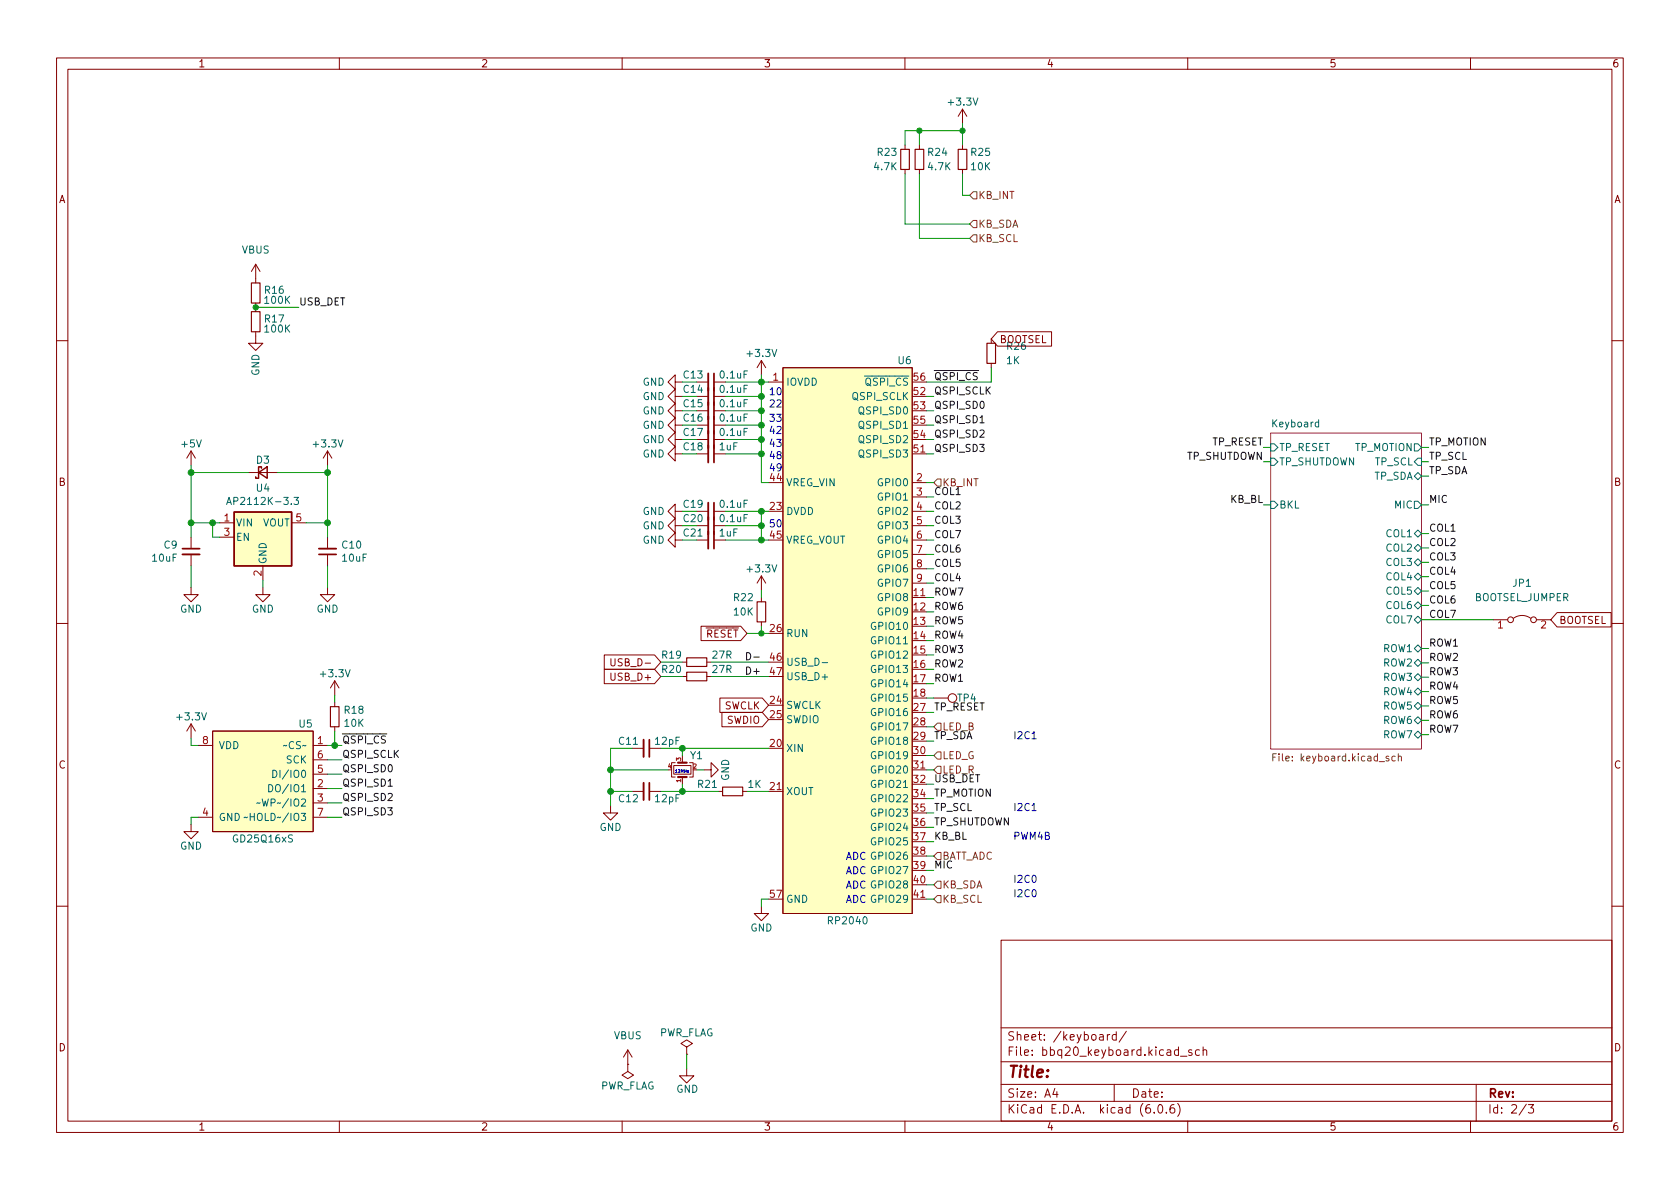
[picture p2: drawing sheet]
<svg xmlns="http://www.w3.org/2000/svg" width="297mm" height="210mm" viewBox="0 0 297 210" stroke-linecap="round" stroke-linejoin="round" font-family="sans-serif">
<g fill="none" stroke="#840000" stroke-width=".18">
<path d="M10 10.2h277v190.1h-277zM12 12.2h273v186.1h-273zM60 10.2v2M110 10.2v2M160 10.2v2M170.2 19.3l-.8 1.3M170.2 19.3v2.5M170.2 19.3l.7 1.3M210 10.2v2M260 10.2v2M160 25.6v.8M160 30v.7"/>
<path d="M162.6 25.6v.8M162.6 30v.7M170.2 25.6v.8M170.2 30v.7M45.2 58.7v2h1.3l-1.3 1.3-1.3-1.3h1.3M45.2 46.7v3.3M45.2 53.6v1.5M45.2 46.7l-.8 1.3M45.2 46.7l.8 1.3M175.3 59.9v.8M176.4 58.7h9.5v2.5h-9.5l-1.1-1.3zM10 60.2h2"/>
<path d="M33.8 79.8v2.5M33.8 79.8l-.8 1.2M33.8 79.8l.7 1.2M57.9 79.8v2.5M57.9 79.8l-.8 1.2M57.9 79.8l.8 1.2M119.4 70.1v-1.3l-1.3 1.3 1.3 1.3v-1.3h1.2M119.4 67.6v-1.3l-1.3 1.3 1.3 1.2v-1.2h1.2M119.4 72.6v-1.2l-1.3 1.2 1.3 1.3v-1.3h1.2M119.4 77.7v-1.3l-1.3 1.3 1.3 1.3v-1.3h1.2M119.4 75.2v-1.3l-1.3 1.3 1.3 1.2v-1.2h1.2M123.2 67.6h2"/>
<path d="M123.2 72.6h2M123.2 70.1h2M123.2 77.7h2M123.2 75.2h2M126.2 67.6h2.1M126.2 72.6h2.1M126.2 70.1h2.1M126.2 77.7h2.1M126.2 75.2h2.1M134.6 63.7v2.6M134.6 63.7l-.7 1.3M134.6 63.7l.8 1.3"/>
<path d="M135.9 67.6h2.5M138.4 65h22.9v96.5h-22.9zM175.3 64.3v.7M285 60.2h2M33.8 95v2M33.8 98v2.1M38.9 92.5h2.5M38.9 95h2.5M43.9 83.6h5.1M51.6 92.5h2.5M57.9 95v2M57.9 98v2.1"/>
<path d="M119.4 95.5v-1.3l-1.3 1.3 1.3 1.3v-1.3h1.2M119.4 80.3v-1.3l-1.3 1.3 1.3 1.2v-1.2h1.2M119.4 90.4v-1.3l-1.3 1.3 1.3 1.3v-1.3h1.2M119.4 93v-1.3l-1.3 1.3 1.3 1.2v-1.2h1.2M123.2 80.3h2M123.2 95.5h2M123.2 93h2M123.2 90.4h2M126.2 80.3h2.1M126.2 95.5h2.1M126.2 93h2.1M126.2 90.4h2.1"/>
<path d="M161.3 80.3h2.5M161.3 95.5h2.5M161.3 93h2.5M161.3 85.3h2.5M161.3 87.9h2.5M161.3 90.4h2.5M161.3 98h2.5M10 110.2h2M33.8 103.9v1.3h1.3l-1.3 1.2-1.3-1.2h1.3M46.5 103.9v1.3h1.3l-1.3 1.2-1.3-1.2h1.3M46.5 100.1v2.5M57.9 103.9v1.3h-1.3l1.3 1.2 1.3-1.2h-1.3"/>
<path d="M106.8 118.4h8.9l1.1 1.2-1.1 1.3h-8.9zM106.8 115.8h8.9l1.1 1.3-1.1 1.3h-8.9zM108 116.5v1l.3 .3h.2l.2-.3v-1M120.6 117.1h.8M120.6 119.6h.8M124 110.7h7l1.1 1.3-1.1 1.3h-7zM125 117.1h.7M125 119.6h.7M134.6 101.8l-.7 1.3M134.6 101.8v2.6M134.6 105.7v.7M134.6 110v.7"/>
<path d="M134.6 101.8l.8 1.3M161.3 105.7h2.5M161.3 100.6h2.5M161.3 103.1h2.5M264 109.6h2.6M267.6 109.3a2.54 2.54 0 0 1 3 0M271.7 109.6h2.5M275.3 108.3h9.6v2.6h-9.6l-1.1-1.3zM285 110.2h2M33.8 128v2.6M33.8 128l-.8 1.3M33.8 128l.7 1.3"/>
<path d="M35.1 131.8h2.5M37.6 129.3h17.8v17.8h-17.8zM55.4 131.8h2.5M55.4 139.4h2.5M55.4 136.9h2.5M55.4 134.4h2.5M59.2 120.4l.7 1.3M59.2 120.4v2.5M59.2 124.2v.8M59.2 128.5v.8M59.2 120.4l-.8 1.3M111.8 139.9h2"/>
<path d="M111.8 132.3h2M114.8 139.9h2M114.8 132.3h2M119.1 135.4h3.1v1.5h-3.1zM119.4 134.9h-.7v2.5h.7M120.6 133.6v1.3M120.6 137.4v1.3M121.9 134.9h.7v2.5h-.7M124.5 136.1h1.2v-1.2l1.3 1.2-1.3 1.3v-1.3M127 139.9h.8M127.3 123.4h7.5l1.1 1.3-1.1 1.3h-7.5zM127.6 126h7.2l1.1 1.2-1.1 1.3h-7.2z"/>
<path d="M131.3 139.9h.8M135.9 139.9h2.5M161.3 136.1h2.5M165.1 123.4h2.5M33.8 145.8v1.3h-1.3l1.3 1.2 1.3-1.2h-1.3M35.1 144.5h2.5M55.4 142h2.5M55.4 144.5h2.5M107.9 142.5v1.3h1.3l-1.3 1.2-1.2-1.2h1.2M161.3 159h2.5M10 160.2h2M134.6 160.3v1.2h1.3l-1.3 1.3-1.3-1.3h1.3"/>
<path d="M177 166.3h108v32h-108zM285 160.2h2M60 198.3v2M110 198.3v2M111 188.2v1.3l1 .6-1 .6-1-.6 1-.6M111 188.2h.1M111 185.7l-.8 1.2M111 185.7v2.5M111 185.7l.8 1.2M121.4 185.2l1-.7-1-.6-1 .6 1 .7v1.2M121.4 186.4h.1M121.4 189v1.2h1.3l-1.3 1.3-1.3-1.3h1.3"/>
<path d="M160 198.3v2M177 194.8h108M177 191.8h108M177 187.8h108M177 181.8h108M186.5 192.5l-.4 1h1M186.9 193v1M195.8 182.9v1M196.2 182.9l-.3 .1-.1 .2M197 191.8v3M197.4 183l-.5-.1-.3 .3v.4l.2 .3h.6M197.4 182.4v1.5"/>
<path d="M199.1 182.4l-1.2 1.9M204.1 196.7v.1M204.9 195.4l.2-.1a.81 .81 0 0 1 .6 .7 .81 .81 0 0 1-.3 .8h-.2a.81 .81 0 0 1-.6-.6 .81 .81 0 0 1 .3-.8zM206.2 196.7v.1M207.6 195.3a.59 .59 0 0 0-.7 .7v.5l.1 .3h.4l.2-.1 .1-.5-.1-.2-.5-.1-.2 .3M208.2 195.1a1.72 1.72 0 0 1 0 2.3M208.7 186.8h1.2M210 198.3v2M210.7 185.7l-.3-.1-.3 .2 .1 .3 .5 .1v.4h-.6M212.1 185.7l-.5-.1-.2 .3v.4l.1 .3h.6M212.7 185.8l.2-.2 .4 .1 .1 .9M212.7 185.1v1.5"/>
<path d="M260 198.3v2M261 191.8v6.5M269.9 195.3l-1.3 1.9M270.2 195.3h1l-.6 .6 .5 .1v.7l-.2 .1h-.5l-.2-.1"/>
<circle cx="267.1" cy="109.6" r=".51"/>
<circle cx="271.1" cy="109.6" r=".51"/>
<circle cx="168.4" cy="123.4" r=".76"/>
</g>
<path d="M224.7 76.6h26.6v55.9h-26.6z" fill="#fff" stroke="#fff" stroke-width=".18"/>
<path d="M224.7 76.6h26.6v55.9h-26.6z" fill="none" stroke="#840084" stroke-width=".18"/>
<g fill="none" stroke="#006464" stroke-width=".18">
<path d="M224.7 78.5h.6l.6 .6-.6 .7h-.6zM233.1 74.7l-.3-.1-.3 .3 .2 .5h.4M233.1 74.2v1.3M250.1 78.5h.6l.6 .6-.6 .7h-.6zM40.1 89.2l.4-1.3 .4 1.3M40.2 88.9h.6M52 87.9h.8l-.5 .5 .4 .1v.6l-.2 .1-.5-.1M224.7 88.6h.6l.6 .7-.6 .6h-.6zM224.7 81h.6l.6 .7-.6 .6h-.6zM250.1 94.4l.6-.7 .6 .7-.6 .6zM250.1 99.4l.6-.6 .6 .6-.6 .7zM250.1 88.6h.6l.6 .7-.6 .6h-.6z"/>
<path d="M250.1 84.2l.6-.6 .6 .6-.6 .6zM250.7 96.3l.6 .6-.6 .6-.6-.6zM250.7 81h.6v1.3h-.6l-.6-.6zM145.4 117.2h.9M250.1 107.1l.6-.7 .6 .7-.6 .6zM250.1 102l.6-.7 .6 .7-.6 .6zM250.1 104.5l.6-.6 .6 .6-.6 .7zM250.1 109.6l.6-.6 .6 .6-.6 .6zM250.1 117.2l.6-.6 .6 .6-.6 .7zM250.1 114.7l.6-.7 .6 .7-.6 .6zM250.7 119.1l.6 .7-.6 .6-.6-.6zM47.5 138.7a.64 .64 0 0 1 .7 .7 .64 .64 0 0 1-.7 .6z"/>
<path d="M48.2 136.2a.64 .64 0 0 1 .8 .6 .64 .64 0 0 1-.8 .7zM50.7 131.8l-.6 .1M51.9 131.2a.6 .6 0 0 0-.8 .5 .6 .6 0 0 0 .6 .7l.2-.1M53.1 131.2l-.5-.1-.1 .1v.4l.5 .3 .1 .3-.2 .2-.5-.1M54.1 131.8l-.6 .1M250.1 127.4l.6-.7 .6 .7-.6 .6zM250.1 124.8l.6-.6 .6 .6-.6 .7zM250.1 122.3l.6-.6 .6 .6-.6 .6zM250.1 129.9l.6-.6 .6 .6-.6 .7zM43.8 144.5l-.6 .1M44.2 143.8v1.3M44.2 144.4h.8"/>
<path d="M45 143.8v1.3M46 142l-.6 .1M46.4 141.3l.3 1.3 .2-1 .2 1 .3-1.3"/>
</g>
<g fill="none" stroke="#725600" stroke-width=".18">
<path d="M172.1 39h.6v1.3h-.6l-.7-.7zM172.1 33.9h.6v1.3h-.6l-.7-.7zM172.1 41.5h.6v1.3h-.6l-.7-.6zM165.7 84.7h.7v1.3h-.7l-.6-.7zM165.7 135.5h.7v1.3h-.7l-.6-.7zM165.7 127.9h.7v1.3h-.7l-.6-.7zM165.7 133h.7v1.2h-.7l-.6-.6zM225 133.9h.5M225.6 133.3h-.6v1.3M246.7 133.8l-.4-.1-.2 .3 .1 .5h.5M247.2 133.8l.2-.1 .3 .1 .1 .8M247.2 133.3v1.3"/>
<path d="M165.7 155.8h.7v1.3h-.7l-.6-.6zM165.7 150.7h.7v1.3h-.7l-.6-.6zM165.7 158.4h.7v1.2h-.7l-.6-.6z"/>
</g>
<path d="M119.9 137.4h1.5M119.9 134.9h1.5" fill="none" stroke="#840000" stroke-width=".38"/>
<path d="M159.3 26.4h1.5v3.6h-1.5zM161.8 26.4h1.5v3.6h-1.5zM169.4 26.4h1.5v3.6h-1.5zM44.4 50h1.6v3.6h-1.6zM44.4 55.1h1.6v3.6h-1.6zM174.5 60.7h1.5v3.6h-1.5zM121.4 116.3h3.6v1.6h-3.6zM121.4 118.9h3.6v1.5h-3.6zM133.9 106.4h1.5v3.6h-1.5zM58.4 125h1.5v3.5h-1.5zM127.8 139.2h3.5v1.5h-3.5z" fill="none" stroke="#840000" stroke-width=".2"/>
<path d="M125.2 66v15.8M32.3 98h3M56.4 97h3M125.2 88.9v8.1M113.8 130.8v3.1M113.8 138.4v3.1" fill="none" stroke="#840000" stroke-width=".33"/>
<path d="M126.2 66v15.8M32.3 97h3M56.4 98h3M126.2 88.9v8.1M114.8 130.8v3.1M114.8 138.4v3.1" fill="none" stroke="#840000" stroke-width=".3"/>
<g fill="#ffffc2" stroke="#ffffc2" stroke-width=".18">
<path d="M41.4 90.5h10.2v9.6h-10.2z"/>
<path d="M138.4 65h22.9v96.5h-22.9z"/>
<path d="M37.6 129.3h17.8v17.8h-17.8z"/>
</g>
<path d="M41.4 90.5h10.2v9.6h-10.2zM45.7 83.6l1.5-1.1v2.1zM46.2 82.8v-.3h-.5v2.1h-.5v-.3" fill="none" stroke="#840000" stroke-width=".25"/>
<path d="M132 115.4a.64 .64 0 0 1 .7 .6 .64 .64 0 0 1-.7 .7zM133.3 116.2h.9" fill="none" stroke="#0f0f0f" stroke-width=".18"/>
<path d="M119.4 136.2l.2-.1v.5M119.4 136.6h.3M182.5 130.6h.7M182.5 143.3h.7" fill="none" stroke="#0000c2" stroke-width=".18"/>
<g fill="none" stroke="#009600" stroke-width=".18">
<path d="M160 30.7v8.9h11.4M162.6 23.1v2.5M162.6 30.7v11.5h8.8M170.2 21.8v3.8M170.2 30.7v3.8h1.2M170.2 23.1h-10.2v2.5M45.2 54.4h7.6M128.3 70.1h6.3M128.3 77.7h6.3M128.3 75.2h6.3M128.3 72.6h6.3M128.3 67.6h7.6"/>
<path d="M134.6 66.3v19h1.3M163.8 70.1h1.3M163.8 77.7h1.3M163.8 75.2h1.3M163.8 72.6h1.3M175.3 65v2.6h-11.5M223.4 79.1h1.3M251.3 79.1h1.3M33.8 82.3v12.7M33.8 83.6h10.1M33.8 92.5h5.1M37.6 92.5v2.5h1.3"/>
<path d="M49 83.6h8.9M54.1 92.5h3.8M57.9 82.3v12.7M128.3 80.3h6.3M128.3 95.5h7.6M128.3 93h6.3M128.3 90.4h7.6M134.6 90.4v5.1M163.8 80.3h1.3M163.8 85.3h1.3M163.8 98h1.3M163.8 87.9h1.3"/>
<path d="M163.8 95.5h1.3M163.8 93h1.3M163.8 90.4h1.3M223.4 89.3h1.3M223.4 81.7h1.3M251.3 89.3h1.3M251.3 96.9h1.3M251.3 94.4h1.3M251.3 81.7h1.3M251.3 84.2h1.3M251.3 99.4h1.3M33.8 100.1v3.8"/>
<path d="M46.5 102.6v1.3M57.9 100.1v3.8M116.8 117.1h3.8M116.8 119.6h3.8M125.7 117.1h10.2M125.7 119.6h10.2M132.1 112h3.8M134.6 104.4v1.3M134.6 110.7v1.3M163.8 103.1h1.3M163.8 100.6h1.3M163.8 108.2h1.3"/>
<path d="M163.8 105.7h1.3M163.8 110.7h1.3M163.8 115.8h1.3M163.8 118.4h1.3M163.8 113.3h1.3M251.3 114.7h1.3M251.3 117.2h1.3M251.3 119.8h1.3M251.3 107.1h1.3M251.3 104.5h1.3M251.3 109.6h12.7M251.3 102h1.3"/>
<path d="M33.8 130.6v1.2h1.3M57.9 131.8h2.6M57.9 134.4h2.6M57.9 139.4h2.6M57.9 136.9h2.6M59.2 122.9v1.3M59.2 129.3v2.5M107.9 139.9h3.9M107.9 136.1h10.2M111.8 132.3h-3.9v10.2M116.8 139.9h10.2M116.8 132.3h19.1"/>
<path d="M120.6 132.3v1.3M120.6 138.7v1.2M123.2 136.1h1.3M132.1 139.9h3.8M163.8 120.9h1.3M163.8 128.5h1.3M163.8 123.4h1.3M163.8 136.1h1.3M163.8 138.7h1.3M163.8 126h1.3M163.8 133.6h1.3M163.8 131.1h1.3"/>
<path d="M251.3 124.8h1.3M251.3 127.4h1.3M251.3 122.3h1.3M251.3 129.9h1.3M35.1 144.5h-1.3v1.3M57.9 142h2.6M57.9 144.5h2.6M135.9 159h-1.3v1.3M163.8 151.4h1.3M163.8 146.3h1.3M163.8 148.8h1.3M163.8 159h1.3"/>
<path d="M163.8 156.5h1.3M163.8 143.8h1.3M163.8 141.2h1.3M163.8 153.9h1.3M121.4 186.4v2.6"/>
</g>
<g fill="#009600" stroke="#009600" stroke-width=".18">
<circle cx="134.6" cy="112" r=".46"/>
<circle cx="170.2" cy="23.1" r=".46"/>
<circle cx="162.6" cy="23.1" r=".46"/>
<circle cx="134.6" cy="70.1" r=".51"/>
<circle cx="134.6" cy="95.5" r=".51"/>
<circle cx="134.6" cy="77.7" r=".51"/>
<circle cx="134.6" cy="80.3" r=".51"/>
<circle cx="134.6" cy="75.2" r=".51"/>
<circle cx="134.6" cy="93" r=".51"/>
<circle cx="134.6" cy="90.4" r=".51"/>
<circle cx="134.6" cy="72.6" r=".51"/>
<circle cx="57.9" cy="92.5" r=".51"/>
<circle cx="59.2" cy="131.8" r=".51"/>
<circle cx="134.6" cy="67.6" r=".51"/>
<circle cx="108" cy="136.1" r=".51"/>
<circle cx="108" cy="139.9" r=".51"/>
<circle cx="120.7" cy="132.3" r=".51"/>
<circle cx="120.7" cy="139.9" r=".51"/>
<circle cx="33.8" cy="83.6" r=".51"/>
<circle cx="57.9" cy="83.6" r=".51"/>
<circle cx="37.6" cy="92.5" r=".51"/>
<circle cx="33.8" cy="92.5" r=".51"/>
<circle cx="45.2" cy="54.4" r=".46"/>
</g>
<text font-size="2.8" fill="#840000" x="178" y="190.6">Title:</text>
<g font-size="2.1" fill="#840000">
<text x="178" y="184">Sheet: /keyboard/</text>
<text x="178" y="186.7">File: bbq20_keyboard.kicad_sch</text>
<text x="178" y="196.9">KiCad E.D.A. kicad (6.0.6)</text>
<text x="178" y="194.1">Size: A4</text>
<text x="200" y="194.1">Date:</text>
<text x="263" y="194.1">Rev:</text>
<text x="263" y="196.9">Id: 2/3</text>
</g>
<g font-size="1.8" fill="#840000">
<text x="35" y="11.9">1</text>
<text x="85" y="11.9">2</text>
<text x="135" y="11.9">3</text>
<text x="185" y="11.9">4</text>
<text x="235" y="11.9">5</text>
<text x="285" y="11.9">6</text>
<text x="10.3" y="35.9">A</text>
<text x="285.3" y="35.9">A</text>
<text x="176.7" y="60.7">BOOTSEL</text>
<text x="10.3" y="85.9">B</text>
<text x="285.3" y="85.9">B</text>
<text x="123.4" y="112.7">~{RESET}</text>
<text x="275.6" y="110.3">BOOTSEL</text>
<text x="108.8" y="117.8">USB_D-</text>
<text x="108.4" y="120.4">USB_D+</text>
<text x="128" y="125.4">SWCLK</text>
<text x="128.5" y="128">SWDIO</text>
<text x="10.3" y="135.9">C</text>
<text x="285.3" y="135.9">C</text>
<text x="10.3" y="185.9">D</text>
<text x="285.3" y="185.9">D</text>
<text x="35" y="199.9">1</text>
<text x="85" y="199.9">2</text>
<text x="135" y="199.9">3</text>
<text x="185" y="199.9">4</text>
<text x="235" y="199.9">5</text>
<text x="285" y="199.9">6</text>
</g>
<g font-size="1.8" fill="#006464">
<text x="167.8" y="18.7">+3.3V</text>
<text x="155.2" y="27.6">R23</text>
<text x="164.1" y="27.6">R24</text>
<text x="171.8" y="27.6">R25</text>
<text x="154.7" y="30.1">4.7K</text>
<text x="164.2" y="30.1">4.7K</text>
<text x="171.8" y="30.1">10K</text>
<text x="42.8" y="44.8">VBUS</text>
<text x="46.9" y="51.9">R16</text>
<text x="46.9" y="53.7">100K</text>
<text x="46.9" y="57">R17</text>
<text x="46.9" y="58.8">100K</text>
<text x="132.3" y="63.1">+3.3V</text>
<text x="158.8" y="64.4">U6</text>
<text x="178" y="64.4">1K</text>
<text x="178.1" y="61.8">R26</text>
<text x="45.8" y="66.5" transform="rotate(-90 45.8 66.5)">GND</text>
<text x="113.6" y="70.7">GND</text>
<text x="113.6" y="68.2">GND</text>
<text x="120.9" y="69.5">C14</text>
<text x="127.4" y="66.9">0.1uF</text>
<text x="127.4" y="69.5">0.1uF</text>
<text x="138.9" y="68.2">IOVDD</text>
<text x="150.8" y="70.7">QSPI_SCLK</text>
<text x="151.7" y="68.2">~{QSPI_CS}</text>
<text x="113.6" y="73.3">GND</text>
<text x="113.6" y="75.8">GND</text>
<text x="120.9" y="77.1">C17</text>
<text x="127.4" y="72">0.1uF</text>
<text x="127.4" y="77.1">0.1uF</text>
<text x="127.4" y="74.5">0.1uF</text>
<text x="152.1" y="73.3">QSPI_SD0</text>
<text x="152.1" y="75.8">QSPI_SD1</text>
<text x="225" y="75.6">Keyboard</text>
<text x="32.2" y="79.1">+5V</text>
<text x="45.4" y="82">D3</text>
<text x="55.6" y="79.1">+3.3V</text>
<text x="113.6" y="78.4">GND</text>
<text x="113.6" y="80.9">GND</text>
<text x="127.2" y="79.6">1uF</text>
<text x="152.1" y="80.9">QSPI_SD3</text>
<text x="152.1" y="78.4">QSPI_SD2</text>
<text x="226.1" y="79.8">TP_RESET</text>
<text x="226.1" y="82.3">TP_SHUTDOWN</text>
<text x="239.6" y="79.8">TP_MOTION</text>
<text x="243.1" y="82.3">TP_SCL</text>
<text x="41.1" y="89.3">AP2112K-3.3</text>
<text x="45.4" y="86.9">U4</text>
<text x="127.4" y="89.8">0.1uF</text>
<text x="138.9" y="86">VREG_VIN</text>
<text x="155.4" y="86">GPIO0</text>
<text x="155.4" y="88.5">GPIO1</text>
<text x="226.1" y="89.9">BKL</text>
<text x="242.9" y="84.8">TP_SDA</text>
<text x="246.6" y="89.9">MIC</text>
<text x="41.7" y="93.1">VIN</text>
<text x="41.7" y="95.6">EN</text>
<text x="46.4" y="93.1">VOUT</text>
<text x="113.6" y="91.1">GND</text>
<text x="113.6" y="93.6">GND</text>
<text x="120.9" y="92.3">C20</text>
<text x="127.2" y="94.9">1uF</text>
<text x="127.4" y="92.3">0.1uF</text>
<text x="138.9" y="91.1">DVDD</text>
<text x="155.4" y="91.1">GPIO2</text>
<text x="155.4" y="93.6">GPIO3</text>
<text x="245.2" y="95">COL1</text>
<text x="27" y="99.3">10uF</text>
<text x="29" y="97">C9</text>
<text x="47.1" y="99.8" transform="rotate(-90 47.1 99.8)">GND</text>
<text x="60.6" y="97">C10</text>
<text x="60.6" y="99.3">10uF</text>
<text x="113.6" y="96.1">GND</text>
<text x="132.3" y="101.2">+3.3V</text>
<text x="138.9" y="96.1">VREG_VOUT</text>
<text x="155.4" y="96.1">GPIO4</text>
<text x="155.4" y="98.7">GPIO5</text>
<text x="155.4" y="101.2">GPIO6</text>
<text x="245.2" y="97.5">COL2</text>
<text x="245.2" y="100.1">COL3</text>
<text x="129.8" y="106.3">R22</text>
<text x="155.4" y="106.3">GPIO8</text>
<text x="155.4" y="103.8">GPIO7</text>
<text x="245.2" y="107.7">COL6</text>
<text x="245.2" y="102.6">COL4</text>
<text x="245.2" y="105.2">COL5</text>
<text x="260.7" y="106.3">BOOTSEL_JUMPER</text>
<text x="267.5" y="103.8">JP1</text>
<text x="31.8" y="108.3">GND</text>
<text x="44.5" y="108.3">GND</text>
<text x="55.9" y="108.3">GND</text>
<text x="129.8" y="108.8">10K</text>
<text x="138.9" y="112.6">RUN</text>
<text x="154.4" y="111.4">GPIO10</text>
<text x="154.4" y="113.9">GPIO11</text>
<text x="155.4" y="108.8">GPIO9</text>
<text x="245.2" y="110.2">COL7</text>
<text x="56.8" y="119.8">+3.3V</text>
<text x="117.1" y="116.5">R19</text>
<text x="117.1" y="119">R20</text>
<text x="126" y="116.5">27R</text>
<text x="126" y="119">27R</text>
<text x="138.9" y="117.7">USB_D-</text>
<text x="154.4" y="116.5">GPIO12</text>
<text x="154.4" y="119">GPIO13</text>
<text x="244.6" y="117.9">ROW2</text>
<text x="244.6" y="115.3">ROW1</text>
<text x="138.9" y="125.3">SWCLK</text>
<text x="138.9" y="120.3">USB_D+</text>
<text x="154.4" y="121.5">GPIO14</text>
<text x="154.4" y="124.1">GPIO15</text>
<text x="169.3" y="124.1">TP4</text>
<text x="244.6" y="125.5">ROW5</text>
<text x="244.6" y="122.9">ROW4</text>
<text x="244.6" y="120.4">ROW3</text>
<text x="31.4" y="127.4">+3.3V</text>
<text x="52.9" y="128.6">U5</text>
<text x="61" y="126.2">R18</text>
<text x="61" y="128.5">10K</text>
<text x="109.5" y="131.7">C11</text>
<text x="115.9" y="131.7">12pF</text>
<text x="138.9" y="127.9">SWDIO</text>
<text x="154.4" y="126.6">GPIO16</text>
<text x="154.4" y="129.2">GPIO17</text>
<text x="154.4" y="131.7">GPIO18</text>
<text x="244.6" y="128">ROW6</text>
<text x="244.6" y="130.6">ROW7</text>
<text x="38.6" y="132.5">VDD</text>
<text x="49.2" y="137.5">DI/IO0</text>
<text x="50.6" y="135">SCK</text>
<text x="122.1" y="134.2">Y1</text>
<text x="138.9" y="133">XIN</text>
<text x="154.4" y="134.2">GPIO19</text>
<text x="154.4" y="136.8">GPIO20</text>
<text x="48.2" y="142.6">~WP~/IO2</text>
<text x="48.4" y="140.1">DO/IO1</text>
<text x="109.5" y="141.9">C12</text>
<text x="115.9" y="141.9">12pF</text>
<text x="123.5" y="139.3">R21</text>
<text x="128.9" y="138.1" transform="rotate(-90 128.9 138.1)">GND</text>
<text x="132.3" y="139.3">1K</text>
<text x="138.9" y="140.6">XOUT</text>
<text x="154.4" y="139.3">GPIO21</text>
<text x="154.4" y="141.9">GPIO22</text>
<text x="38.6" y="145.2">GND</text>
<text x="41.4" y="149">GD25Q16xS</text>
<text x="46" y="145.2">~HOLD~/IO3</text>
<text x="106" y="146.9">GND</text>
<text x="154.4" y="144.4">GPIO23</text>
<text x="154.4" y="146.9">GPIO24</text>
<text x="154.4" y="149.5">GPIO25</text>
<text x="31.8" y="150.2">GND</text>
<text x="138.9" y="159.6">GND</text>
<text x="132.7" y="164.7">GND</text>
<text x="146.7" y="163.4">RP2040</text>
<text x="108.5" y="183.8">VBUS</text>
<text x="116.4" y="183.3">PWR_FLAG</text>
<text x="106" y="192.7">PWR_FLAG</text>
<text x="119.6" y="193.2">GND</text>
</g>
<g font-size="1.8" fill="#725600">
<text x="172.9" y="35.2">KB_INT</text>
<text x="172.9" y="40.3">KB_SDA</text>
<text x="172.9" y="42.8">KB_SCL</text>
<text x="166.6" y="86">KB_INT</text>
<text x="166.6" y="129.2">LED_B</text>
<text x="166.6" y="134.2">LED_G</text>
<text x="225.9" y="134.6">File: keyboard.kicad_sch</text>
<text x="166.6" y="152">BATT_ADC</text>
<text x="166.6" y="157.1">KB_SDA</text>
<text x="166.6" y="159.6">KB_SCL</text>
</g>
<g font-size="1.8" fill="#0f0f0f">
<text x="52.8" y="54">USB_DET</text>
<text x="165.1" y="67.2">~{QSPI_CS}</text>
<text x="165.1" y="69.7">QSPI_SCLK</text>
<text x="165.1" y="74.8">QSPI_SD1</text>
<text x="165.1" y="77.4">QSPI_SD2</text>
<text x="165.1" y="72.3">QSPI_SD0</text>
<text x="165.1" y="79.9">QSPI_SD3</text>
<text x="209.7" y="81.3">TP_SHUTDOWN</text>
<text x="214.3" y="78.8">TP_RESET</text>
<text x="252.6" y="81.3">TP_SCL</text>
<text x="252.6" y="83.8">TP_SDA</text>
<text x="252.6" y="78.8">TP_MOTION</text>
<text x="165.1" y="87.5">COL1</text>
<text x="217.5" y="88.9">KB_BL</text>
<text x="252.6" y="88.9">MIC</text>
<text x="165.1" y="95.1">COL7</text>
<text x="165.1" y="90.1">COL2</text>
<text x="165.1" y="92.6">COL3</text>
<text x="252.6" y="94">COL1</text>
<text x="165.1" y="97.7">COL6</text>
<text x="165.1" y="100.2">COL5</text>
<text x="252.6" y="101.6">COL4</text>
<text x="252.6" y="96.5">COL2</text>
<text x="252.6" y="99.1">COL3</text>
<text x="165.1" y="107.8">ROW6</text>
<text x="165.1" y="105.3">ROW7</text>
<text x="165.1" y="102.8">COL4</text>
<text x="252.6" y="104.2">COL5</text>
<text x="252.6" y="106.7">COL6</text>
<text x="165.1" y="112.9">ROW4</text>
<text x="165.1" y="110.4">ROW5</text>
<text x="252.6" y="109.2">COL7</text>
<text x="132.3" y="119.3">D+</text>
<text x="165.1" y="118">ROW2</text>
<text x="165.1" y="115.5">ROW3</text>
<text x="252.6" y="119.4">ROW3</text>
<text x="252.6" y="114.3">ROW1</text>
<text x="252.6" y="116.9">ROW2</text>
<text x="165.1" y="120.5">ROW1</text>
<text x="165.1" y="125.6">TP_RESET</text>
<text x="252.6" y="124.5">ROW5</text>
<text x="252.6" y="121.9">ROW4</text>
<text x="60.5" y="131.5">~{QSPI_CS}</text>
<text x="165.1" y="130.7">TP_SDA</text>
<text x="252.6" y="129.6">ROW7</text>
<text x="252.6" y="127">ROW6</text>
<text x="60.5" y="134">QSPI_SCLK</text>
<text x="60.5" y="136.6">QSPI_SD0</text>
<text x="166.6" y="136.8">LED_R</text>
<text x="60.5" y="139.1">QSPI_SD1</text>
<text x="60.5" y="141.6">QSPI_SD2</text>
<text x="165.1" y="140.9">TP_MOTION</text>
<text x="165.1" y="138.3">USB_DET</text>
<text x="165.1" y="143.4">TP_SCL</text>
<text x="60.5" y="144.2">QSPI_SD3</text>
<text x="165.1" y="148.5">KB_BL</text>
<text x="165.1" y="145.9">TP_SHUTDOWN</text>
<text x="165.1" y="153.6">MIC</text>
</g>
<g font-size="1.8" fill="#009600">
<text x="120.9" y="66.9">C13</text>
<text x="120.9" y="72">C15</text>
<text x="120.9" y="74.5">C16</text>
<text x="120.9" y="79.6">C18</text>
<text x="120.9" y="89.8">C19</text>
<text x="120.9" y="94.9">C21</text>
</g>
<g font-size="1.8" fill="#0000c2">
<text x="136.5" y="69.9">10</text>
<text x="136.5" y="76.7">42</text>
<text x="136.5" y="74.6">33</text>
<text x="136.5" y="72">22</text>
<text x="136.5" y="79">43</text>
<text x="136.5" y="83.3">49</text>
<text x="136.5" y="81.2">48</text>
<text x="136.5" y="93.2">50</text>
<text x="179.1" y="130.7">I2C1</text>
<text x="179.1" y="143.4">I2C1</text>
<text x="179.1" y="148.5">PWM4B</text>
<text x="149.5" y="154.6">ADC GPIO27</text>
<text x="149.5" y="152">ADC GPIO26</text>
<text x="149.5" y="159.7">ADC GPIO29</text>
<text x="149.5" y="157.1">ADC GPIO28</text>
<text x="179.1" y="158.6">I2C0</text>
<text x="179.1" y="156.1">I2C0</text>
</g>
<g font-size="1.8" fill="#a90000">
<text x="136.7" y="67.3">1</text>
<text x="161.6" y="69.8">52</text>
<text x="161.6" y="67.3">56</text>
<text x="161.6" y="72.4">53</text>
<text x="161.6" y="77.5">54</text>
<text x="161.6" y="74.9">55</text>
<text x="161.6" y="80">51</text>
<text x="136.2" y="85.1">44</text>
<text x="162.1" y="85.1">2</text>
<text x="162.1" y="87.6">3</text>
<text x="39.6" y="92.2">1</text>
<text x="39.6" y="94.7">3</text>
<text x="52.3" y="92.2">5</text>
<text x="136.2" y="90.2">23</text>
<text x="136.2" y="95.2">45</text>
<text x="162.1" y="90.2">4</text>
<text x="162.1" y="92.7">5</text>
<text x="162.1" y="95.2">6</text>
<text x="46.2" y="101.8" transform="rotate(-90 46.2 101.8)">2</text>
<text x="162.1" y="97.8">7</text>
<text x="162.1" y="100.3">8</text>
<text x="161.6" y="105.4">11</text>
<text x="161.6" y="107.9">12</text>
<text x="162.1" y="102.9">9</text>
<text x="136.2" y="111.8">26</text>
<text x="161.6" y="110.5">13</text>
<text x="161.6" y="113">14</text>
<text x="264.8" y="111.1">1</text>
<text x="272.4" y="111.1">2</text>
<text x="136.2" y="116.8">46</text>
<text x="136.2" y="119.4">47</text>
<text x="161.6" y="115.6">15</text>
<text x="161.6" y="118.1">16</text>
<text x="136.2" y="124.5">24</text>
<text x="161.6" y="120.6">17</text>
<text x="161.6" y="123.2">18</text>
<text x="161.6" y="125.7">27</text>
<text x="35.8" y="131.6">8</text>
<text x="56.2" y="131.6">1</text>
<text x="136.2" y="127">25</text>
<text x="161.6" y="128.3">28</text>
<text x="161.6" y="130.8">29</text>
<text x="56.2" y="136.6">5</text>
<text x="56.2" y="134.1">6</text>
<text x="136.2" y="132.1">20</text>
<text x="161.6" y="133.3">30</text>
<text x="161.6" y="135.9">31</text>
<text x="56.2" y="139.2">2</text>
<text x="56.2" y="141.7">3</text>
<text x="136.2" y="139.7">21</text>
<text x="161.6" y="138.4">32</text>
<text x="161.6" y="141">34</text>
<text x="161.6" y="143.5">35</text>
<text x="35.8" y="144.3">4</text>
<text x="56.2" y="144.3">7</text>
<text x="161.6" y="146">36</text>
<text x="161.6" y="148.6">37</text>
<text x="161.6" y="151.1">38</text>
<text x="161.6" y="153.7">39</text>
<text x="136.2" y="158.7">57</text>
<text x="161.6" y="156.2">40</text>
<text x="161.6" y="158.7">41</text>
</g>
<g font-size="1.1" fill="#a90000">
<text x="118.1" y="135.9">4</text>
<text x="120.4" y="134.5" transform="rotate(-90 120.4 134.5)">3</text>
<text x="122.6" y="135.9">2</text>
<text x="120.4" y="138.3" transform="rotate(-90 120.4 138.3)">1</text>
</g>
<text font-size=".7" fill="#0000c2" x="119.7" y="136.6">12MHz</text>
</svg>
